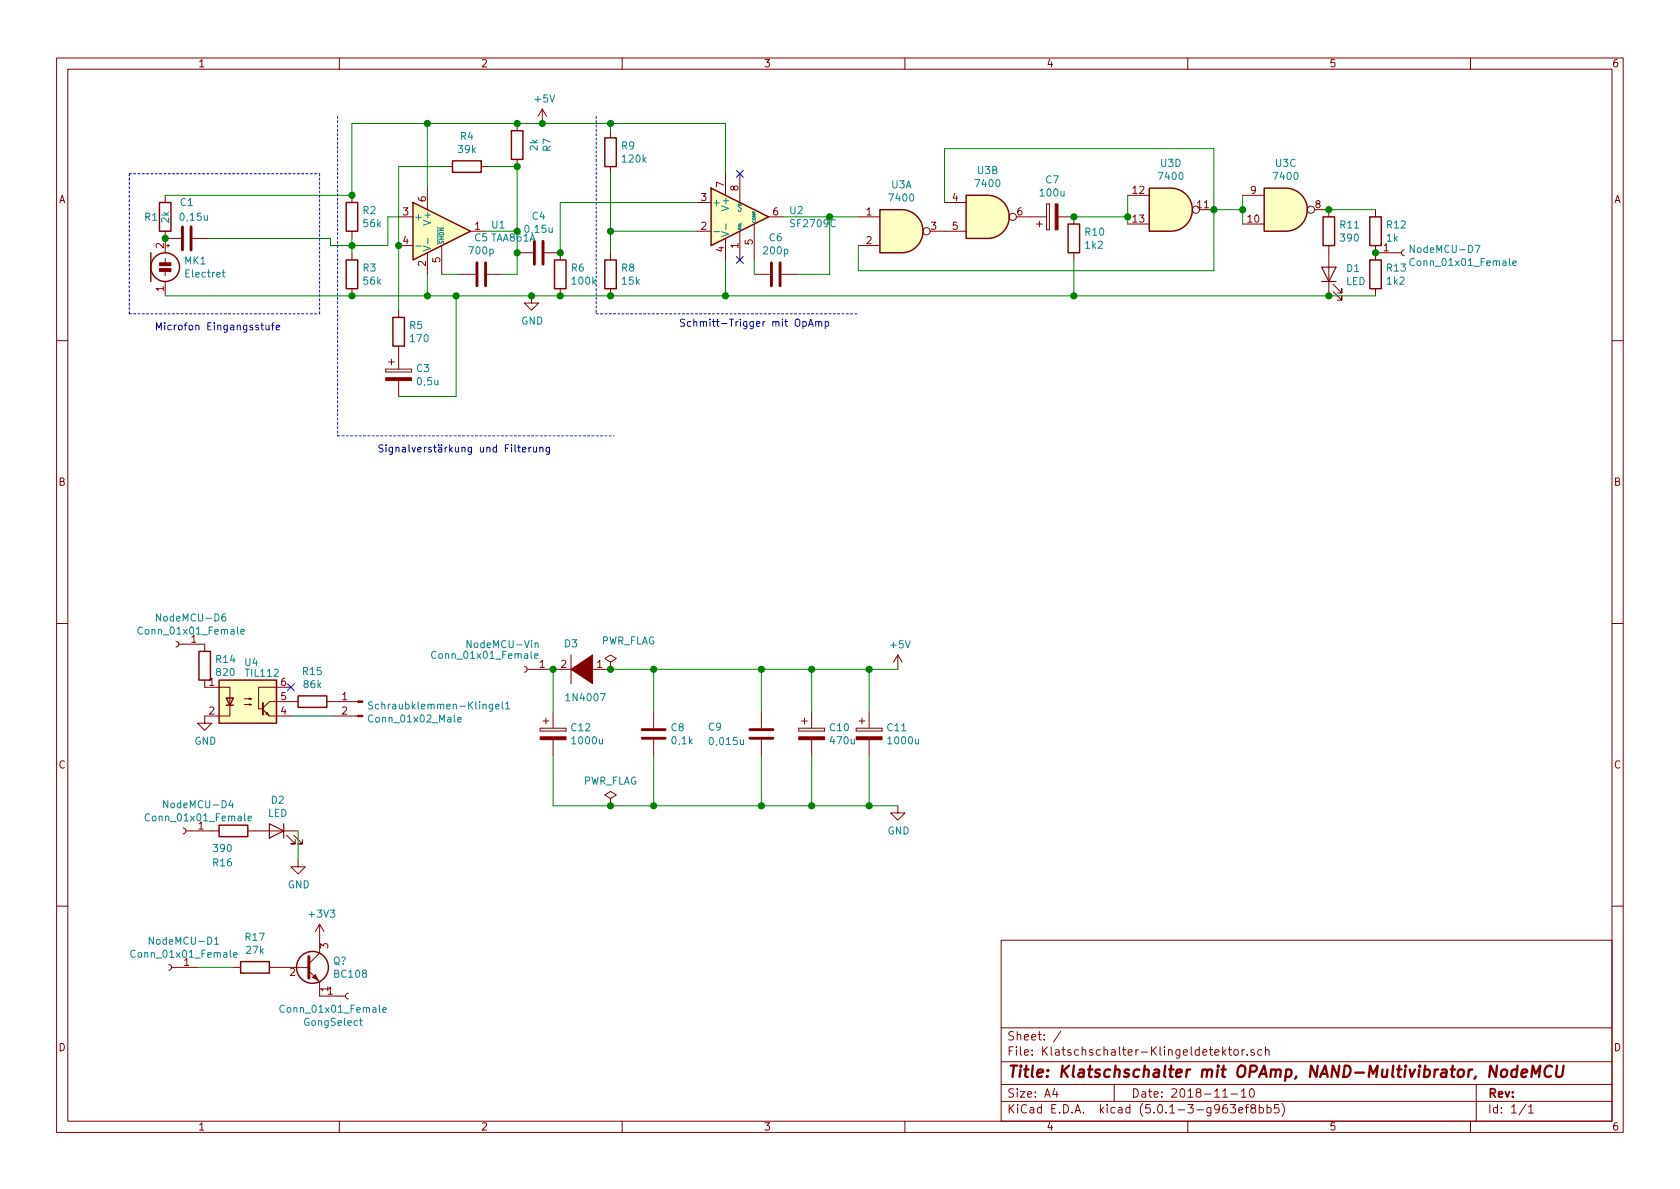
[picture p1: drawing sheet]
<svg xmlns="http://www.w3.org/2000/svg" width="297mm" height="210mm" viewBox="0 0 297 210" stroke-linecap="round" stroke-linejoin="round" font-family="sans-serif">
<g fill="none" stroke="#840000" stroke-width=".18">
<path d="M10 10.3h277v189.9h-277zM12 12.2h273v186.1h-273zM60 10.3v1.9M95.9 19.3l-.8 1.3M95.9 19.3v2.5M95.9 19.3l.7 1.3M110 10.3v1.9M160 10.3v1.9M210 10.3v1.9M260 10.3v1.9M29.2 34.5v1.3M62.2 34.5v1.3"/>
<path d="M70.5 38.3h2.5M75.6 33.3v3.8M78.7 29.5h1.3M85.1 29.5h1.3M91.4 21.8v1.3M91.4 28.2v1.3M107.9 23.1v1.3M107.9 29.5v1.2M123.2 35.8h2.5M128.3 30.7v3.8M130.8 30.7v5.1M133.3 39.6v6.4"/>
<path d="M135.9 38.3h2.5M151.8 38.3h3.8M167 35.8h3.8M179.7 38.3h5.3M183.3 39.6h1M183.8 39.1v1M185 36.1v4.5zM185 36.1h.5zM185.5 36.1v4.5zM187.1 38.3h2.8v1.3M199.4 39.6h3.8M199.4 34.5h3.8"/>
<path d="M212.1 37.1h2.5M219.7 39.6h3.8M219.7 34.5h3.8M232.4 37.1h2.5v1.2M243.2 37.1v1.2M29.2 40.9v3.8M29.2 45.7v.8M29.2 48v.8M29.2 49.8v2.5M29.2 42.2h2.8M29.5 43.4h.5M29.7 43.2v.5"/>
<path d="M34 42.2h2.8M62.2 40.9v1.3M62.2 44.7v1.3M62.2 51v1.3M70.5 43.4h2.5M70.5 54.9v1.2M75.6 44.7v3.8M78.1 43.4v5.1M81.3 48.5h2.8M83.2 40.9h2.5M86.1 48.5h2.8M91.4 44.7h2.8"/>
<path d="M94 52.3v1.3h1.2l-1.2 1.3-1.3-1.3h1.3M96.3 44.7h2.8v1.3M99.1 51v1.3M107.9 44.7v1.3M107.9 51v1.3M123.2 40.9h2.5M128.3 42.2v3.8M130.8 40.9v5.1M133.3 48.5h2.8M138.2 48.5h2.8M151.8 43.4h3.8M164.5 40.9h6.3"/>
<path d="M185 40.6h.5zM189.9 44.7v1.3M234.9 43.4v8.9M235.7 51.6l1.5 1.5v-.8v.8h-.7M235.7 50.3l1.5 1.5v-.8v.8h-.7M243.2 44.7h4.6M243.2 43.4v2.6M243.2 51v1.3M248.3 44.2l-.3 .1-.2 .3 .1 .4 .4 .2M10 60.2h2M68.2 65.3v.5zM68.2 65.8h4.6z"/>
<path d="M68.2 65.3h4.6zM68.7 64h1M69.2 63.5v1M70.5 61.2v4.1M70.5 67.3v2.8M72.8 65.3v.5zM285 60.2h2M10 110.3h2M31.1 113.4l.3 .1 .2 .3-.1 .4-.4 .2M31.6 113.9h4.6v1.3M92.7 117.9l.3 .1 .2 .3-.1 .4-.4 .2M93.2 118.4h8.4"/>
<path d="M101 115.8v5.1M104.1 118.4h3.8M107.9 117.1l1.1-.6-1.1-.7-1 .7 1 .6v1.3M107.9 118.4h.1M158.7 115.8l-.7 1.3M158.7 115.8v2.6M158.7 115.8l.8 1.3M285 110.3h2M36.2 120.3v1.2h4.4v5.1h-4.4v1.3h1.3l-1.3 1.3-1.3-1.3h1.3M43.2 124.6h1.2l-.3 .1v-.2l.3 .1M43.2 123.6h1.2l-.3 .1v-.3l.3 .2M46.5 125.5l1.1 1.1h3.8"/>
<path d="M47 126.2l.2-.2 .3 .5zM51.4 121.5h-5.7v3.8h.7M52.7 124.1h-5.1l-1.1 1.1M57.8 124.1h5.5M59.1 126.6h4.2M95.5 128.8v.5zM95.5 129.3h4.6zM95.5 128.8h4.6zM96 127.5h1M96.5 127v1M97.8 126v2.8M97.8 130.8v2.8"/>
<path d="M100.1 128.8v.5zM115.6 126v2.8M115.6 130.8v2.8M134.6 126v2.8M134.6 130.8v2.8M141.2 128.8v.5zM141.2 129.3h4.6zM141.2 128.8h4.6zM141.7 127.5h1M142.2 127v1M143.5 126v2.8M143.5 130.8v2.8"/>
<path d="M145.8 128.8v.5zM151.4 128.8v.5zM151.4 129.3h4.6zM151.4 128.8h4.6zM151.9 127.5h1M152.4 127v1M153.7 126v2.8M153.7 130.8v2.8M156 128.8v.5zM32.4 146.4l.3 .2 .2 .2-.1 .5-.4 .1M32.9 146.9h5.8M43.8 146.9h8.9"/>
<path d="M50.7 147.7l1.5 1.5h-.8h.8v-.7M51.9 147.7l1.6 1.5h-.8h.8v-.7M52.7 152v1.3h1.3l-1.3 1.3-1.3-1.3h1.3M107.9 141.2l1.1-.6-1.1-.7-1 .7 1 .6v1.3M107.9 142.5h.1M158.7 142.5v1.3h1.3l-1.3 1.2-1.2-1.2h1.2M10 160.2h2M29.8 170.6l.4 .1 .2 .3-.2 .4-.4 .2M30.4 171.1h4.5M41.3 171.1h1.2M47.6 171.1h7M54.6 171.7l1.9 1.9v2.5h4.6"/>
<path d="M56.5 163.4v5.1l-1.9 1.9M56.5 163.4l-.7 1.3M56.5 163.4l.8 1.3M61.6 175.6l-.3 .1-.2 .4 .1 .3 .4 .3M177 166.3h108v32h-108zM285 160.2h2M60 198.3v1.9M110 198.3v1.9M160 198.3v1.9M177 194.8h108M177 191.8h108M177 187.8h108"/>
<path d="M177 181.8h108M186.5 192.5l-.4 1h1M186.8 193v1M187.6 182.3l-1.3 2M197 191.8v3M210 198.3v1.9M216.2 194h.8M216.2 185.1v1.5M216.3 186l.4 .6M216.7 185.6l-.5 .6M217.2 185.6h.6M217.4 185.1v1.3l.4 .2"/>
<path d="M217.5 195.3h1l-.5 .6 .4 .1v.7l-.2 .1-.7-.1M217.7 193.5h1.1M218.2 185.7l.3-.1 .4 .1v.8l-.2 .1-.5-.1zM219 196.3l.7-.1v-.3l-.4-.1-.3 .2 .1 .7h.6M219.5 193l.4-.5v1.5M219.5 194h.8M219.6 185.6v1M220 185.6l-.3 .1-.1 .2M220.2 195.8h.6M220.5 186.5v.1M220.8 195.3l-.4 .1v.1v1.3M221.1 192.6l.2-.1a.8 .8 0 0 1 .5 .8 .8 .8 0 0 1-.5 .7 1 1 0 0 1-.2-1.4z"/>
<path d="M221.5 196l-.3-.3v-.2a.48 .48 0 0 1 .7-.1l.1 .2-.1 .3-.6 .1a.48 .48 0 0 0-.1 .7l.3 .1 .4-.1 .1-.4-.3-.3M221.7 185.7a.37 .37 0 0 0-.5 .1v.2l.5 .2 .1 .1-.2 .3-.4-.1M222.7 195.9l.4-.1 .3 .3-.1 .6-.2 .1-.4-.1M222.7 195.3v1.5M223.1 185.7l-.4-.1-.3 .3 .1 .6 .2 .1 .4-.1M223.7 185.7h.1a.37 .37 0 0 1 .6 .1v.8M223.7 185.1v1.5M224 195.9l.5-.1 .2 .3v.6l-.2 .1-.5-.1M224 195.3v1.5M226.1 195.3h-.7l-.1 .7 .2-.1 .5 .1 .2 .2-.1 .5-.2 .1-.6-.1M226.7 195.1a1.71 1.71 0 0 1 0 2.3M260 198.3v1.9"/>
<path d="M261 191.8v6.5M269.8 195.2l-1.2 2M270.3 195.8l.4-.5v1.5M270.3 196.8h.8"/>
<circle cx="179.1" cy="38.3" r=".63"/>
<circle cx="211.5" cy="37.1" r=".63"/>
<circle cx="231.8" cy="37.1" r=".63"/>
<circle cx="163.8" cy="40.9" r=".63"/>
</g>
<path d="M265.6 189.3a.54 .54 0 0 1 .5-.2 .54 .54 0 0 1 .4 .4l-.1 .6a.56 .56 0 0 1-.5 .4 .56 .56 0 0 1-.5-.4zM268.2 189.2a.68 .68 0 0 0-.9 .3l-.1 .6 .1 .2 .2 .1 .6-.1M268.3 188.4l-.2 2M269 189.8l1-.2v-.4h-.8l-.2 1 .2 .2 .6-.1M270.8 190.4l.2-2 .5 1.5 .8-1.5-.2 2M274.4 188.6a.87 .87 0 0 0-1 0 .87 .87 0 0 0-.3 1 .69 .69 0 0 0 .3 .8 .69 .69 0 0 0 .8-.1M275.3 188.4l-.2 1.7 .2 .2a.66 .66 0 0 0 1-.2l.2-1.7" fill="none" stroke="#840000" stroke-width=".41"/>
<g fill="none" stroke="#840000" stroke-width=".25">
<path d="M28.2 35.8h2v5.1h-2zM61.2 35.8h2v5.1h-2zM73 35.8l10.2 5.1-10.2 5.1zM80 28.4h5.1v2.1h-5.1zM90.4 23.1h2.1v5.1h-2.1zM106.9 24.4h2.1v5.1h-2.1zM125.7 33.3l10.2 5-10.2 5.1zM155.6 37.1h3.8a3.8 3.8 0 0 1 3.8 3.8 3.8 3.8 0 0 1-3.8 3.8h-3.8zM170.8 34.5h3.8a3.8 3.8 0 0 1 3.8 3.8 3.8 3.8 0 0 1-3.8 3.9h-3.8zM188.8 39.6h2.1v5.1h-2.1zM203.2 33.3h3.8a3.8 3.8 0 0 1 3.8 3.8 3.8 3.8 0 0 1-3.8 3.8h-3.8zM223.5 33.3h3.8a3.8 3.8 0 0 1 3.8 3.8 3.8 3.8 0 0 1-3.8 3.8h-3.8z"/>
<path d="M233.9 38.3h2.1v5.1h-2.1zM242.2 38.3h2v5.1h-2zM26.7 44.7v5.1M61.2 46h2v5h-2zM69.5 56.1h2v5.1h-2zM98 46h2.1v5h-2.1zM106.9 46h2.1v5h-2.1zM242.2 46h2v5h-2zM35.2 115.2h2v5.1h-2zM38.7 120.3h10.2v7.6h-10.2zM40 123.4h1.3l-.7 1.3zM40 124.7h1.3"/>
<path d="M52.7 123.1h5.1v2h-5.1zM38.7 145.9h5.1v2h-5.1zM42.5 170h5.1v2.1h-5.1z"/>
<circle cx="29.2" cy="47.2" r="2.54"/>
<circle cx="55.2" cy="171.1" r="2.82"/>
</g>
<g fill="#840000" stroke="#840000" stroke-width=".18">
<path d="M28.2 47.5h2v.5h-2z"/>
<path d="M28.2 46.5h2v.5h-2z"/>
<path d="M68.2 66.8h4.6v.5h-4.6z"/>
<path d="M186.6 36.1h.5v4.5h-.5z"/>
<path d="M63.3 126.5h.8v.2h-.8z"/>
<path d="M63.3 123.9h.8v.3h-.8z"/>
<path d="M151.4 130.3h4.6v.5h-4.6z"/>
<path d="M141.2 130.3h4.6v.5h-4.6z"/>
<path d="M101 118.4l3.8-2.6v5.1z"/>
<path d="M95.5 130.3h4.6v.5h-4.6z"/>
<path d="M55.2 172.8l.6-.5 .5 1z"/>
</g>
<g fill="none" stroke="#008484" stroke-width=".18">
<path d="M128.3 39.6v1M130.6 37.1a.23 .23 0 0 0 .2 .3 .23 .23 0 0 0 .2-.3M39.3 48.2h.5M39.5 47.7v1.1l.3 .2M73.5 43.5h1M74.9 43.5l1.2 .4-1.2 .5M75.6 42.1v1M126.2 41h1M127.6 41l1.2 .4-1.2 .4M250.1 45.8a.6 .6 0 0 0-.9 .4 .6 .6 0 0 0 .6 .8l.3-.2M260.8 43.4h.9l-.6 1.2M267.5 46.5l.6-.1-.1-.2-.3-.1-.2 .2v.6h.5"/>
<path d="M25.2 111a.6 .6 0 0 0-.9 .4 .6 .6 0 0 0 .6 .7l.3-.1M39.8 108.6h-.4a.87 .87 0 0 0 0 1.2l.5-.1v-.5l-.5-.2-.2 .3M42.6 111.7l.6-.1-.1-.3h-.3l-.2 .2v.6h.5M77.1 115.3a.6 .6 0 0 0-.8 .4 .6 .6 0 0 0 .6 .7l.2-.1M94.5 116l.6-.1-.1-.3h-.3l-.2 .2 .1 .6h.4M94.6 113.8l.2-.1h.3v.8M65.9 124.2l-.5-.1-.2 .1v.4l.6 .2 .1 .3-.3 .3-.4-.1M80.9 127.2l.6-.1v-.2l-.4-.1-.2 .2 .1 .6h.5M87.7 124.9l.5-.1v-.2l-.4-.1-.1 .2v.6h.5M88.8 124.1v1.1l.2 .2M89.4 124.5l.4-.4v1.3M89.4 125.4h.7"/>
<path d="M26.4 144a.6 .6 0 0 0-.8 .4 .6 .6 0 0 0 .6 .8l.2-.2M40.8 141.5l-.3 .9h.8M41.1 142v.8M43.9 144.7l.6-.1-.1-.2-.4-.1-.1 .2v.6h.5M23.9 168.1a.6 .6 0 0 0-.8 .5 .6 .6 0 0 0 .6 .7l.2-.1M37.9 166.1l.4-.4v1.3M37.9 167h.8M41.3 168.9l.6-.1v-.3l-.4-.1-.2 .2 .1 .6h.5M50.3 177.9a.6 .6 0 0 0-.9 .4 .6 .6 0 0 0 .6 .7l.3-.1M67.7 178.6l.6-.1-.1-.3h-.3l-.2 .2v.6h.5M63.6 180.5h.5M63.8 180.1v1l.3 .2"/>
</g>
<g fill="none" stroke="#840000" stroke-width=".51">
<path d="M32.3 40.1v4.1M33.8 40.1v4.1M84.3 46.5v4M85.9 46.5v4M94.5 42.7v4M96 42.7v4M136.4 46.5v4M137.9 46.5v4M113.5 130.6h4.1M113.5 129h4.1M132.6 130.6h4.1M132.6 129h4.1"/>
<path d="M54.6 169.2v3.8"/>
</g>
<g fill="#008400" stroke="#008400" stroke-width=".25">
<circle cx="29.2" cy="42.2" r=".51"/>
<circle cx="62.2" cy="43.4" r=".51"/>
<circle cx="80.6" cy="52.3" r=".51"/>
<circle cx="62.2" cy="52.3" r=".51"/>
<circle cx="75.6" cy="52.3" r=".51"/>
<circle cx="91.4" cy="40.9" r=".51"/>
<circle cx="91.4" cy="29.5" r=".51"/>
<circle cx="70.5" cy="43.4" r=".51"/>
<circle cx="62.2" cy="34.5" r=".51"/>
<circle cx="75.6" cy="21.8" r=".51"/>
<circle cx="91.4" cy="44.7" r=".51"/>
<circle cx="108" cy="40.9" r=".51"/>
<circle cx="99.1" cy="52.3" r=".51"/>
<circle cx="108" cy="52.3" r=".51"/>
<circle cx="91.4" cy="21.8" r=".51"/>
<circle cx="108" cy="21.8" r=".51"/>
<circle cx="99.1" cy="44.7" r=".51"/>
<circle cx="146.7" cy="38.3" r=".51"/>
<circle cx="189.9" cy="38.3" r=".51"/>
<circle cx="199.4" cy="38.3" r=".51"/>
<circle cx="128.3" cy="52.3" r=".51"/>
<circle cx="214.6" cy="37.1" r=".51"/>
<circle cx="219.7" cy="37.1" r=".51"/>
<circle cx="235" cy="37.1" r=".51"/>
<circle cx="189.9" cy="52.3" r=".51"/>
<circle cx="235" cy="52.3" r=".51"/>
<circle cx="243.2" cy="44.7" r=".51"/>
<circle cx="95.9" cy="21.8" r=".51"/>
<circle cx="115.6" cy="118.4" r=".51"/>
<circle cx="115.6" cy="142.5" r=".51"/>
<circle cx="134.6" cy="118.4" r=".51"/>
<circle cx="134.6" cy="142.5" r=".51"/>
<circle cx="143.5" cy="118.4" r=".51"/>
<circle cx="143.5" cy="142.5" r=".51"/>
<circle cx="153.7" cy="118.4" r=".51"/>
<circle cx="153.7" cy="142.5" r=".51"/>
<circle cx="94" cy="52.3" r=".51"/>
<circle cx="108" cy="118.4" r=".51"/>
<circle cx="97.8" cy="118.4" r=".51"/>
<circle cx="108" cy="142.5" r=".51"/>
</g>
<g fill="none" stroke="#008400" stroke-width=".18">
<path d="M70.5 38.3h-1.9v5.1h-10.2v-1.2h-21.6M75.6 21.8v11.5M78.7 29.5h-8.2v25.4M86.4 29.5h5v19h-2.5M107.9 21.8v1.3M107.9 30.7v14M123.2 35.8h-24.1v8.9M128.3 30.7v-8.9h-66.1v12.7h-33M138.4 38.3h13.4M146.7 38.3v10.2h-5.7M167 35.8v-9.5h47.6v21.6h-62.8v-4.5M189.9 38.3h9.5"/>
<path d="M199.4 34.5v5.1M214.6 37.1h5.1M219.7 34.5v5.1M234.9 37.1h8.3M29.2 52.3h214M62.2 42.2v2.5M75.6 48.5v3.8M78.1 48.5h3.2M80.6 52.3v17.8h-10.1M85.7 40.9h5.7M107.9 40.9h15.3M128.3 46v6.3"/>
<path d="M133.3 46v2.5M189.9 46v6.3M97.8 118.4v7.6M107.9 118.4h50.8M115.6 118.4v7.6M134.6 118.4v7.6M143.5 118.4v7.6M153.7 118.4v7.6M51.4 126.6h7.7M97.8 133.6v8.9h60.9M115.6 133.6v8.9M134.6 133.6v8.9"/>
<path d="M143.5 133.6v8.9M153.7 133.6v8.9M52.7 146.9v5.1M34.9 171.1h6.4"/>
</g>
<path d="M22.9 30.7v24.8M22.9 30.7h33.6M59.7 20.6v56.5M105.4 20.6v34.9M22.9 55.5h33.6M56.5 55.5v-24.8M105.4 55.5h46.4M59.7 77.1h48.9" fill="none" stroke="#0000c2" stroke-width=".18" stroke-dasharray=".4 .4"/>
<g fill="none" stroke="#0000c2" stroke-width=".18">
<path d="M46.1 57.5h.5M46.3 57.1v1.1l.3 .1M47 57.5l.1 .8h.3l.2-.1M47.6 57.5v.8M48 57.5h.5M48.5 57.1l-.3 .1v1.1M48.8 57.9l.7-.1-.1-.2-.4-.1-.2 .2 .1 .6h.5M142 56.9h.3l.3 .2-.2 .6h-.4M143 57.7l.4-1.3 .4 1.3M143.1 57.3h.6M144.2 57l.2-.1h.3l.1 .8M144.2 56.9v.8"/>
<path d="M144.8 57l.1-.1h.3l.1 .8M145.9 56.9h.4l.2 .2-.1 .6h-.5M145.9 56.9v1.2M92.4 79.5l.6-.1-.1-.3h-.3l-.2 .2v.6h.5M93.5 79.1v.8M93.9 79.1l-.4 .2M94.3 79.1l.1 .8h.3l.2-.1M94.9 79.1v.8M95.5 79.2l.2-.1h.2l.1 .8M95.5 79.1v.8M97.2 79.1l-.1 1.1-.2 .2-.3-.1M97.2 79.1h-.4l-.3 .2 .2 .6h.5"/>
</g>
<g fill="#ffffc2" stroke="#ffffc2" stroke-width=".18">
<path d="M73 35.8l10.2 5.1-10.2 5.1z"/>
<path d="M125.7 33.3l10.2 5-10.2 5.1z"/>
<path d="M159.4 37.1a3.8 3.8 0 0 1 3.8 3.8 3.8 3.8 0 0 1-3.8 3.8z"/>
<path d="M155.6 37.1h3.8v7.6h-3.8z"/>
<path d="M174.6 34.5a3.8 3.8 0 0 1 3.8 3.8 3.8 3.8 0 0 1-3.8 3.9z"/>
<path d="M170.8 34.5h3.8v7.7h-3.8z"/>
<path d="M207 33.3a3.8 3.8 0 0 1 3.8 3.8 3.8 3.8 0 0 1-3.8 3.8z"/>
<path d="M203.2 33.3h3.8v7.6h-3.8z"/>
<path d="M227.3 33.3a3.8 3.8 0 0 1 3.8 3.8 3.8 3.8 0 0 1-3.8 3.8z"/>
<path d="M223.5 33.3h3.8v7.6h-3.8z"/>
<path d="M38.7 120.3h10.2v7.6h-10.2z"/>
</g>
<path d="M130.2 30.1l1.2 1.2M131.4 30.1l-1.2 1.2M130.2 45.4l1.2 1.2M131.4 45.4l-1.2 1.2M50.8 120.9l1.2 1.2M52 120.9l-1.2 1.2" fill="none" stroke="#000084" stroke-width=".18"/>
<path d="M233.7 47.2h2.5l-1.3 2.6zM233.7 49.8h2.5M47.6 145.7l2.6 1.2-2.6 1.3zM50.2 145.7v2.5" fill="none" stroke="#840000" stroke-width=".2"/>
<path d="M46.5 124.3v2.1" fill="none" stroke="#840000" stroke-width=".36"/>
<text font-size="2.8" fill="#840000" x="178" y="190.5">Title: Klatschschalter mit OPAmp, NAND-Multivibrator, NodeMCU</text>
<g font-size="2.1" fill="#840000">
<text x="178" y="184">Sheet: /</text>
<text x="178" y="186.7">File: Klatschschalter-Klingeldetektor.sch</text>
<text x="178" y="196.9">KiCad E.D.A. kicad (5.0.1-3-g963ef8bb5)</text>
<text x="178" y="194.1">Size: A4</text>
<text x="200" y="194.1">Date: 2018-11-10</text>
<text x="263" y="194.1">Rev:</text>
<text x="263" y="196.9">Id: 1/1</text>
</g>
<g font-size="1.8" fill="#840000">
<text x="35" y="11.9">1</text>
<text x="85" y="11.9">2</text>
<text x="135" y="11.9">3</text>
<text x="185" y="11.9">4</text>
<text x="235" y="11.9">5</text>
<text x="285" y="11.9">6</text>
<text x="10.4" y="35.9">A</text>
<text x="75.3" y="35.7" transform="rotate(-90 75.3 35.7)">6</text>
<text x="124" y="35.6">3</text>
<text x="128" y="33.1" transform="rotate(-90 128 33.1)">7</text>
<text x="130.6" y="33.8" transform="rotate(-90 130.6 33.8)">8</text>
<text x="168.4" y="35.6">4</text>
<text x="200.3" y="34.3">12</text>
<text x="221.1" y="34.3">9</text>
<text x="285.4" y="35.9">A</text>
<text x="71.3" y="38.1">3</text>
<text x="84" y="40.6">1</text>
<text x="124" y="40.6">2</text>
<text x="136.7" y="38.1">6</text>
<text x="153.2" y="38.1">1</text>
<text x="164.6" y="40.6">3</text>
<text x="168.4" y="40.6">5</text>
<text x="179.9" y="38.1">6</text>
<text x="200.3" y="39.4">13</text>
<text x="211.8" y="36.8">11</text>
<text x="220.6" y="39.4">10</text>
<text x="232.6" y="36.8">8</text>
<text x="29" y="43.9" transform="rotate(-90 29 43.9)">2</text>
<text x="71.3" y="43.2">4</text>
<text x="75.3" y="47.1" transform="rotate(-90 75.3 47.1)">2</text>
<text x="77.9" y="46.5" transform="rotate(-90 77.9 46.5)">5</text>
<text x="128" y="44.5" transform="rotate(-90 128 44.5)">4</text>
<text x="130.6" y="43.9" transform="rotate(-90 130.6 43.9)">1</text>
<text x="133.1" y="43.3" transform="rotate(-90 133.1 43.3)">5</text>
<text x="153.2" y="43.2">2</text>
<text x="244.6" y="44.4">1</text>
<text x="29" y="51.5" transform="rotate(-90 29 51.5)">1</text>
<text x="10.4" y="85.9">B</text>
<text x="285.4" y="85.9">B</text>
<text x="33.8" y="113.7">1</text>
<text x="95.4" y="118.1">1</text>
<text x="99.2" y="118.1">2</text>
<text x="105.6" y="118.1">1</text>
<text x="37" y="121.3">1</text>
<text x="49.7" y="123.8">5</text>
<text x="49.7" y="121.3">6</text>
<text x="60.5" y="123.8">1</text>
<text x="37" y="126.4">2</text>
<text x="49.7" y="126.4">4</text>
<text x="60.5" y="126.4">2</text>
<text x="10.4" y="135.9">C</text>
<text x="285.4" y="135.9">C</text>
<text x="35.1" y="146.7">1</text>
<text x="58" y="167.7" transform="rotate(-90 58 167.7)">3</text>
<text x="32.5" y="170.8">1</text>
<text x="51.3" y="172.6">2</text>
<text x="57.9" y="175.9">1</text>
<text x="58" y="175.4" transform="rotate(-90 58 175.4)">1</text>
<text x="10.4" y="185.9">D</text>
<text x="285.4" y="185.9">D</text>
<text x="35" y="199.9">1</text>
<text x="85" y="199.9">2</text>
<text x="135" y="199.9">3</text>
<text x="185" y="199.9">4</text>
<text x="235" y="199.9">5</text>
<text x="285" y="199.9">6</text>
</g>
<g font-size="1.8" fill="#008484">
<text x="94.7" y="18.1">+5V</text>
<text x="81.1" y="27.1">39k</text>
<text x="81.4" y="24.8">R4</text>
<text x="95.1" y="26.6" transform="rotate(-90 95.1 26.6)">2k</text>
<text x="97.4" y="26.8" transform="rotate(-90 97.4 26.8)">R7</text>
<text x="109.9" y="26.4">R9</text>
<text x="110.2" y="28.7">120k</text>
<text x="205.3" y="29.5">U3D</text>
<text x="225.6" y="29.5">U3C</text>
<text x="157.4" y="35.6">7400</text>
<text x="157.6" y="33.3">U3A</text>
<text x="172.7" y="33.1">7400</text>
<text x="172.9" y="30.8">U3B</text>
<text x="184" y="34.7">100u</text>
<text x="184.9" y="32.4">C7</text>
<text x="205.1" y="31.8">7400</text>
<text x="225.4" y="31.8">7400</text>
<text x="25.6" y="39">R1</text>
<text x="29.9" y="39.4" transform="rotate(-90 29.9 39.4)">2k</text>
<text x="31.9" y="36.4">C1</text>
<text x="32" y="39">0,15u</text>
<text x="64.2" y="37.9">R2</text>
<text x="64.3" y="40.2">56k</text>
<text x="73.2" y="39">+</text>
<text x="76.2" y="39.4" transform="rotate(-90 76.2 39.4)">V+</text>
<text x="87" y="40.4">U1</text>
<text x="93" y="41.2">0,15u</text>
<text x="94.1" y="38.9">C4</text>
<text x="125.9" y="36.4">+</text>
<text x="128.9" y="36.9" transform="rotate(-90 128.9 36.9)">V+</text>
<text x="139.7" y="37.9">U2</text>
<text x="140" y="40.2">SF2709C</text>
<text x="191.9" y="41.7">R10</text>
<text x="237" y="40.4">R11</text>
<text x="245.3" y="40.4">R12</text>
<text x="32.7" y="46.8">MK1</text>
<text x="83.1" y="45">700p</text>
<text x="84" y="42.7">C5 TAA861A</text>
<text x="135.2" y="45">200p</text>
<text x="136" y="42.7">C6</text>
<text x="192" y="44">1k2</text>
<text x="237.1" y="42.7">390</text>
<text x="245.2" y="42.7">1k</text>
<text x="249.8" y="44.7">NodeMCU-D7</text>
<text x="250" y="47">Conn_01x01_Female</text>
<text x="33" y="49.1">Electret</text>
<text x="64.2" y="48">R3</text>
<text x="64.3" y="50.3">56k</text>
<text x="101" y="48">R6</text>
<text x="101.3" y="50.3">100k</text>
<text x="109.9" y="48">R8</text>
<text x="110.1" y="50.3">15k</text>
<text x="238" y="50.4">LED</text>
<text x="238.1" y="48.1">D1</text>
<text x="245.3" y="48">R13</text>
<text x="245.3" y="50.3">1k2</text>
<text x="72.5" y="58.2">R5</text>
<text x="92.2" y="57.4">GND</text>
<text x="72.7" y="60.5">170</text>
<text x="73.7" y="65.8">C3</text>
<text x="73.9" y="68.1">0,5u</text>
<text x="25.1" y="112.2">Conn_01x01_Female</text>
<text x="28.1" y="109.9">NodeMCU-D6</text>
<text x="106.2" y="114">PWR_FLAG</text>
<text x="38.3" y="117.2">R14</text>
<text x="38.4" y="119.6">820</text>
<text x="43.3" y="117.8">U4</text>
<text x="43.6" y="119.7">TIL112</text>
<text x="53.6" y="119.4">R15</text>
<text x="77" y="116.5">Conn_01x01_Female</text>
<text x="83" y="114.6">NodeMCU-Vin</text>
<text x="99.8" y="114.5">D3</text>
<text x="157.5" y="114.6">+5V</text>
<text x="53.8" y="121.7">86k</text>
<text x="66.5" y="125.4">Schraubklemmen-Klingel1</text>
<text x="100.4" y="124">1N4007</text>
<text x="34.4" y="131.7">GND</text>
<text x="65.7" y="127.8">Conn_01x02_Male</text>
<text x="101.1" y="129.3">C12</text>
<text x="101.4" y="131.6">1000u</text>
<text x="118.7" y="129.3">C8</text>
<text x="118.9" y="131.6">0,1k</text>
<text x="125.3" y="129.2">C9</text>
<text x="125.7" y="131.7">0,015u</text>
<text x="146.8" y="129.3">C10</text>
<text x="147" y="131.6">470u</text>
<text x="156.9" y="129.3">C11</text>
<text x="157.3" y="131.6">1000u</text>
<text x="29.4" y="142.9">NodeMCU-D4</text>
<text x="48" y="142.1">D2</text>
<text x="103" y="138.8">PWR_FLAG</text>
<text x="26.3" y="145.2">Conn_01x01_Female</text>
<text x="47.3" y="144.4">LED</text>
<text x="156.9" y="147.6">GND</text>
<text x="37.7" y="153.2">R16</text>
<text x="37.9" y="150.7">390</text>
<text x="50.9" y="157.1">GND</text>
<text x="26.9" y="167.1">NodeMCU-D1</text>
<text x="43.4" y="166.4">R17</text>
<text x="54.8" y="162.3">+3V3</text>
<text x="23.8" y="169.4">Conn_01x01_Female</text>
<text x="43.6" y="168.7">27k</text>
<text x="58.9" y="170.6">Q?</text>
<text x="59.2" y="172.9">BC108</text>
<text x="50.2" y="179.1">Conn_01x01_Female</text>
<text x="54" y="181.4">GongSelect</text>
</g>
<g font-size="1.8" fill="#0000c2">
<text x="27.3" y="58.4">Microfon Eingangsstufe</text>
<text x="120" y="57.8">Schmitt-Trigger mit OpAmp</text>
<text x="66.7" y="80">Signalverstärkung und Filterung</text>
</g>
<text font-size="1.1" fill="#008484" x="78.5" y="43.3" transform="rotate(-90 78.5 43.3)">SHDN</text>
<g font-size=".7" fill="#008484">
<text x="131.1" y="40.8" transform="rotate(-90 131.1 40.8)">BAL</text>
<text x="131.1" y="37.2" transform="rotate(-90 131.1 37.2)">C/B</text>
<text x="133.6" y="39.5" transform="rotate(-90 133.6 39.5)">COMP</text>
</g>
</svg>
